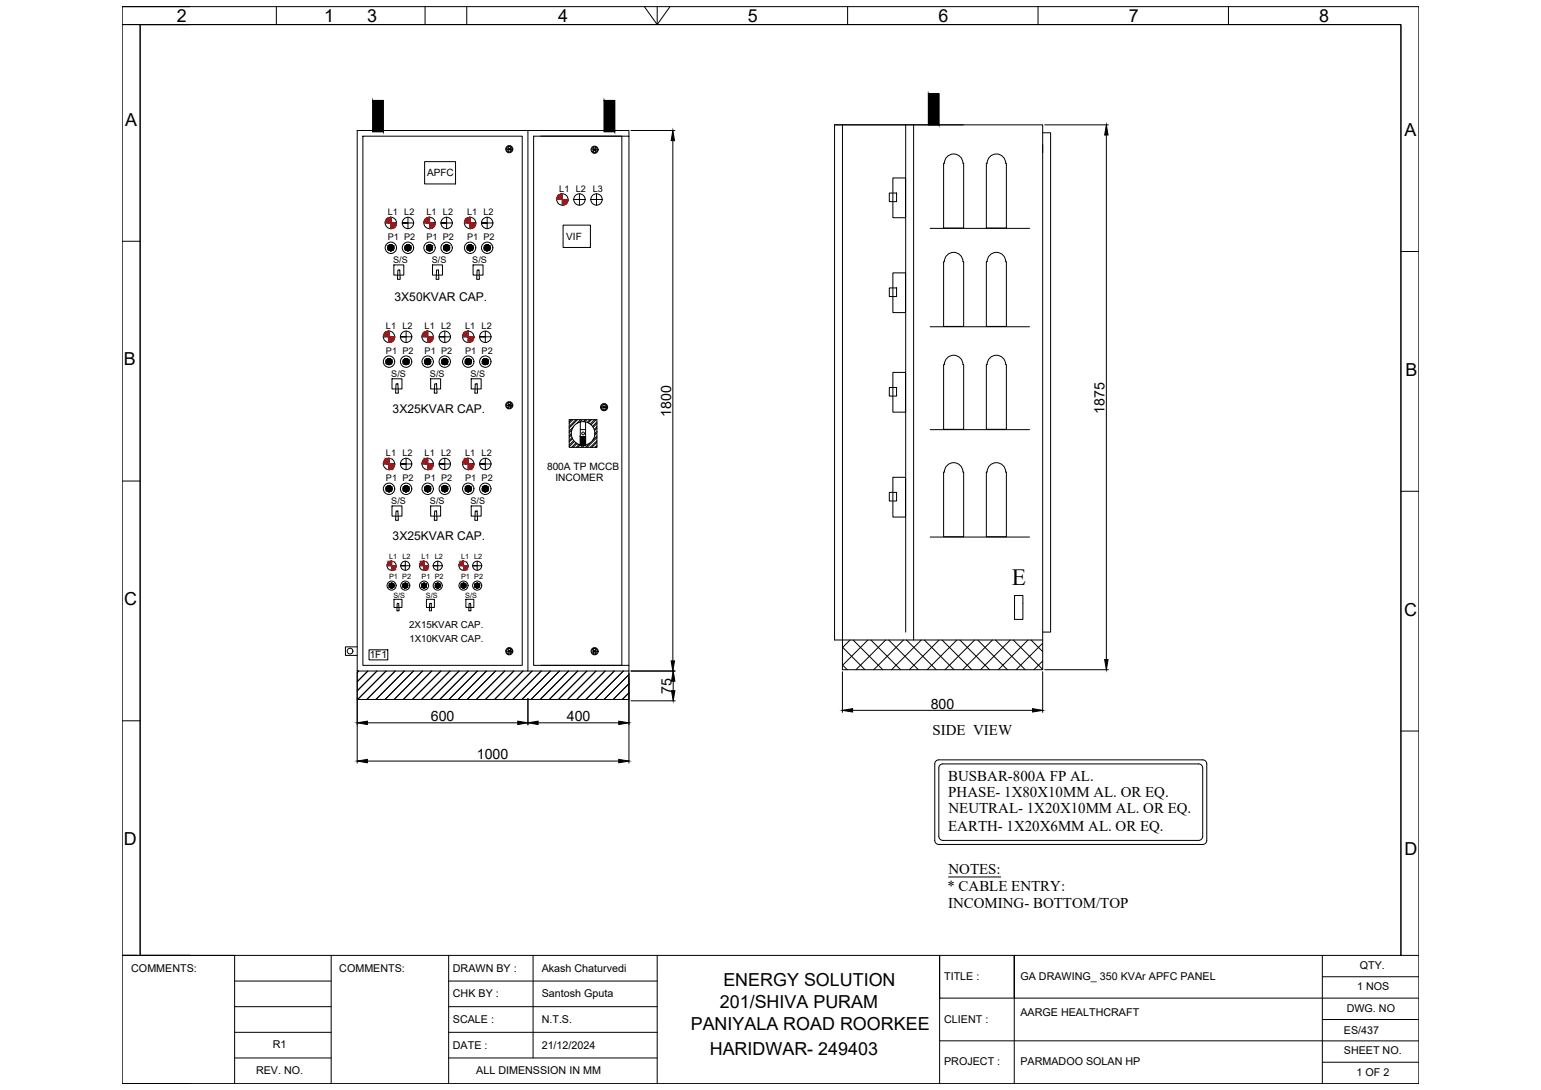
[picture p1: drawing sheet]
<svg xmlns="http://www.w3.org/2000/svg" width="1189mm" height="841mm" viewBox="0 0 1189 841" stroke-linecap="round" stroke-linejoin="round" font-family="sans-serif">
<!-- layer: 0 -->
<g fill="none" stroke="#000" stroke-width=".77">
<path d="M94 5h1001v831h-1001M147 5h-53v831h53M147 19h-39v718h39M213 5v14M328 5v14M360 5v14M497 5l10 14 10-14M507 5v14M654 5v14M801 5v14M948 5v14M288 78h8v24h-8z"/>
<path d="M466 78h8v24h-8zM716 72h8v24h-8zM644 96h160v398M644 96v398h160M644 96h99M650 96v421h154v-23M699 96v392M705 96v398M806 96h49M276 101h131v417h-131zM280 105h123v408h-123zM392 112v6"/>
<path d="M394 113v5M407 101h78v4M412 105h68v408h-68zM417 105h68v408h-68M458 113v5M460 113v5M487 101h34M519 109v401M804 102h7v386h-7M804 112v6M854 104v405M328 125h23v17h-23z"/>
<path d="M689 137h10v31h-10zM731 121a7 7 0 0 1 8-2 7 7 0 0 1 4 7v50h-15v-50h1v-3zM763 121a7 7 0 0 1 8-2 7 7 0 0 1 5 7v50h-15v-50h1v-2zM429 154h9h-4M434 150v8M447 154h-4h8M447 150v8M460 154h-4h9M460 150v8M686 149h6v7h-6zM297 172h9h-4M302 168v8"/>
<path d="M315 172h-5h9M315 168v8M327 172h9h-5M331 168v8M345 172h-5h9M345 168v8M358 172h9h-4M363 168v8M376 172h-5h9M376 168v8M434 174h21v17h-21zM718 176h76"/>
<path d="M94 186h14M731 196a7 7 0 0 1 8-1 7 7 0 0 1 4 7v50h-15v-50h1v-3zM763 197a7 7 0 0 1 8-2 7 7 0 0 1 5 7v50h-15v-50h1v-2zM1081 194h14M304 204h8v8h-8zM307 208h1l1 8h-2zM334 204h7v8h-7zM337 208h1l1 8h-3zM365 204h8v8h-8zM368 208h2v8h-2zM689 211h10v30h-10zM686 222h6v7h-6z"/>
<path d="M296 260h9h-5M300 256v8M313 260h-4h9M313 256v8M326 260h8h-4M330 256v8M343 260h-4h9M343 256v8M357 260h9h-5M361 256v8M374 260h-4h9M374 256v8"/>
<path d="M718 252h76M731 276a7 7 0 0 1 8-1 7 7 0 0 1 4 6v50h-15v-50h1v-3zM763 277a7 7 0 0 1 8-2 7 7 0 0 1 5 6v50h-15v-50h1v-2zM302 292h8v8h-8zM306 296h1v7h-2zM332 292h8v8h-8zM335 296h2v7h-2zM364 292h7v8h-7zM367 296h1v7h-2zM686 299h6v7h-6zM689 287h10v31h-10zM392 310v5"/>
<path d="M394 310v5M465 312v5M467 312v5M439 324h22v21h-22zM441 324l-2 1M441 335l-2 1M441 336l-2 1M441 332l-2 2M441 338l-2 2M442 338l-3 3M442 324l-3 3M442 330l-3 3"/>
<path d="M443 340l-4 3M444 324l-5 5M446 324l-7 6M448 337h4M448 326v17M448 331h4M448 324l-3 3M449 324l-2 2M452 324l-2 1M452 326v17M453 324l-2 1M455 324l-2 2"/>
<path d="M456 324l-2 2M459 324l-4 3M460 324l-4 4M461 326l-4 3M461 329l-3 2M461 333l-2 1M461 336l-4 4M461 327l-3 3M461 330l-2 2M461 334l-2 2M461 338l-8 7M718 332h76"/>
<path d="M296 358h9h-5M300 354v8M313 358h-4h9M313 354v8M326 358h8h-4M330 354v8M343 358h-4h9M343 354v8M357 358h9h-5M361 354v8M374 358h-4h9M374 354v8"/>
<path d="M443 341l-4 4M444 342l-3 3M445 342l-3 3M447 343l-2 2M448 343l-2 2M450 344l-2 1M451 343l-2 2M455 342l-3 3M461 340l-6 5M461 344l-2 1M461 341l-4 4M461 345h-1"/>
<path d="M731 359a7 7 0 0 1 8-1 7 7 0 0 1 4 6v50h-15v-50h1v-3zM763 359a7 7 0 0 1 8-2 7 7 0 0 1 5 7v50h-15v-50h1v-2zM94 371h14M686 380h6v7h-6zM689 368h10v31h-10zM1081 379h14M302 390h8v8h-8zM306 394h1v7h-2zM332 390h8v8h-8zM335 394h2v7h-2zM364 390h7v8h-7zM367 394h1v7h-2z"/>
<path d="M718 414h76M299 437h7h-4M302 433v7M313 437h-4h7M313 433v7M324 437h7h-4M327 433v7M338 437h-4h7M338 433v7M354 437h7h-3M358 433v7M368 437h-3h7"/>
<path d="M368 433v7M783 460h6v18h-6zM304 462h6v7h-6zM306 466h2v5h-2zM329 462h6v7h-6zM331 466h2v5h-2zM359 462h7v7h-7zM362 466h1v5h-1zM276 499h-9v7h9M392 500v5M394 500v5M458 500v5"/>
<path d="M460 500v5M276 518v22h209v-22M276 519v70M277 518l-1 1M284 518l-8 8M285 501h14v8h-14zM291 518l-15 15M298 518l-22 22M305 518l-22 22M312 518l-22 22M319 518l-22 22M326 518l-22 22"/>
<path d="M333 518l-22 22M340 518l-22 22M347 518l-22 22M354 518l-22 22M361 518l-22 22M368 518l-22 22M375 518l-22 22M382 518l-22 22M389 518l-22 22M396 518l-22 22M403 518l-21 22M411 518l-22 22"/>
<path d="M418 518l-22 22M425 518l-22 22M432 518l-22 22M439 518l-22 22M446 518l-22 22M453 518l-22 22M460 518l-22 22M467 518l-22 22M474 518l-22 22M481 518l-22 22M485 513v5h-78M485 519v70"/>
<path d="M487 518h34M650 518v32M804 518v32M806 517h49M407 539v20M485 521l-19 19M485 528l-12 12M485 535l-5 5M519 526v7M94 556h14M283 558h116M415 558h62"/>
<path d="M487 541h34M658 548h139M1081 564h14M283 587h194M722 587l2-1h204a3 3 0 0 1 3 3v59a3 3 0 0 1-3 4h-204a3 3 0 0 1-3-4v-59zM724 645a3 3 0 0 0 3 3h198a3 3 0 0 0 3-3M724 645v-52a3 3 0 0 1 3-4h198a3 3 0 0 1 3 4v52M732 677h40M255 737v99M346 737v99M411 737v79M507 737v99"/>
<path d="M1020 737v99M1095 737h-14v-718h-987h987v718h-987h87v99M181 757h74M346 757h161M1020 754h75M181 777h74M346 777h161M782 770v-33v99M1095 770h-370v-33v99M181 797h74M346 797h161M1020 787h75"/>
<path d="M181 816h74M346 816h161M725 803h295M1020 803h75M1020 820h75"/>
<circle cx="393" cy="115" r="2.1"/>
<circle cx="393" cy="115" r="2.7"/>
<circle cx="393" cy="115" r=".3"/>
<circle cx="459" cy="116" r="2.1"/>
<circle cx="459" cy="116" r="2.7"/>
<circle cx="459" cy="116" r=".3"/>
<circle cx="434" cy="154" r="4"/>
<circle cx="447" cy="154" r="4"/>
<circle cx="460" cy="154" r="4"/>
<circle cx="302" cy="172" r="4"/>
<circle cx="315" cy="172" r="4"/>
<circle cx="331" cy="172" r="4"/>
<circle cx="345" cy="172" r="4"/>
<circle cx="363" cy="172" r="4"/>
<circle cx="376" cy="172" r="4"/>
<circle cx="302" cy="191" r="4"/>
<circle cx="302" cy="191" r="2.3"/>
<circle cx="315" cy="191" r="4"/>
<circle cx="315" cy="191" r="2.3"/>
<circle cx="331" cy="191" r="4"/>
<circle cx="331" cy="191" r="2.3"/>
<circle cx="345" cy="191" r="4"/>
<circle cx="345" cy="191" r="2.3"/>
<circle cx="363" cy="191" r="4"/>
<circle cx="363" cy="191" r="2.3"/>
<circle cx="376" cy="191" r="4"/>
<circle cx="376" cy="191" r="2.3"/>
<circle cx="300" cy="260" r="4"/>
<circle cx="313" cy="260" r="4"/>
<circle cx="330" cy="260" r="4"/>
<circle cx="343" cy="260" r="4"/>
<circle cx="361" cy="260" r="4"/>
<circle cx="374" cy="260" r="4"/>
<circle cx="300" cy="279" r="4"/>
<circle cx="300" cy="279" r="2.3"/>
<circle cx="313" cy="279" r="4"/>
<circle cx="313" cy="279" r="2.3"/>
<circle cx="330" cy="279" r="4"/>
<circle cx="330" cy="279" r="2.3"/>
<circle cx="343" cy="279" r="4"/>
<circle cx="343" cy="279" r="2.3"/>
<circle cx="361" cy="279" r="4"/>
<circle cx="361" cy="279" r="2.3"/>
<circle cx="374" cy="279" r="4"/>
<circle cx="374" cy="279" r="2.3"/>
<circle cx="393" cy="313" r="2.1"/>
<circle cx="393" cy="313" r="2.7"/>
<circle cx="393" cy="313" r=".3"/>
<circle cx="466" cy="314" r="2.1"/>
<circle cx="466" cy="314" r="2.7"/>
<circle cx="466" cy="314" r=".3"/>
<circle cx="450" cy="334" r="9"/>
<circle cx="450" cy="334" r="1.1"/>
<circle cx="300" cy="358" r="4"/>
<circle cx="313" cy="358" r="4"/>
<circle cx="330" cy="358" r="4"/>
<circle cx="343" cy="358" r="4"/>
<circle cx="361" cy="358" r="4"/>
<circle cx="374" cy="358" r="4"/>
<circle cx="300" cy="377" r="4"/>
<circle cx="300" cy="377" r="2.3"/>
<circle cx="313" cy="377" r="4"/>
<circle cx="313" cy="377" r="2.3"/>
<circle cx="330" cy="377" r="4"/>
<circle cx="330" cy="377" r="2.3"/>
<circle cx="343" cy="377" r="4"/>
<circle cx="343" cy="377" r="2.3"/>
<circle cx="361" cy="377" r="4"/>
<circle cx="361" cy="377" r="2.3"/>
<circle cx="374" cy="377" r="4"/>
<circle cx="374" cy="377" r="2.3"/>
<circle cx="302" cy="437" r="4"/>
<circle cx="313" cy="437" r="4"/>
<circle cx="327" cy="437" r="4"/>
<circle cx="338" cy="437" r="4"/>
<circle cx="358" cy="437" r="4"/>
<circle cx="368" cy="437" r="4"/>
<circle cx="302" cy="452" r="4"/>
<circle cx="302" cy="452" r="1.9"/>
<circle cx="313" cy="452" r="4"/>
<circle cx="313" cy="452" r="1.9"/>
<circle cx="327" cy="452" r="4"/>
<circle cx="327" cy="452" r="1.9"/>
<circle cx="338" cy="452" r="4"/>
<circle cx="338" cy="452" r="1.9"/>
<circle cx="358" cy="452" r="4"/>
<circle cx="358" cy="452" r="1.9"/>
<circle cx="368" cy="452" r="4"/>
<circle cx="368" cy="452" r="1.9"/>
<circle cx="270" cy="502" r="2.2"/>
<circle cx="393" cy="502" r="2.1"/>
<circle cx="393" cy="502" r="2.7"/>
<circle cx="393" cy="502" r=".3"/>
<circle cx="459" cy="502" r="2.1"/>
<circle cx="459" cy="502" r="2.7"/>
<circle cx="459" cy="502" r=".3"/>
</g>
<g fill="#000" stroke="#000" stroke-width=".77">
<path d="M519 101l1 8h-2zM854 96l1 8h-3zM314 189h1zM375 189h1zM300 281h1zM343 281h1zM361 281h1zM393 312v1zM449 343h2zM300 379h1zM343 379h1zM361 379h1z"/>
<path d="M302 454h1zM327 454h1zM337 450h1zM368 454h1zM393 502v1zM518 510h2l-1 8zM852 509h3l-1 8zM519 518l2 8h-3zM518 533h3l-2 8zM276 558l7-2v3zM399 556l8 2-8 1zM407 558l8-2v3z"/>
<path d="M477 556l8 2-8 1zM650 548l8-1v2zM797 547l7 1-7 1zM276 587l7-1v3zM477 586l8 1-8 2z"/>
<path d="M288 78l8 24v-24zM288 78l8 24h-8z"/>
<path d="M466 78l8 24v-24zM466 78l8 24h-8z"/>
<path d="M716 72l8 24v-24zM716 72l8 24h-8z"/>
<path d="M458 115h1zM458 115h1z"/>
<path d="M458 116h1zM458 116h1z"/>
<path d="M458 115h1zM458 115h1z"/>
<path d="M458 116h1zM458 116h1z"/>
<path d="M458 115l1 1zM458 115l1 1z"/>
<path d="M458 116h1zM458 116h1z"/>
<path d="M458 116h1zM458 116h1z"/>
<path d="M301 189h1zM301 189h1z"/>
<path d="M301 189h2zM301 189h2z"/>
<path d="M301 193h1zM301 193h1z"/>
<path d="M301 189h2zM300 189h3z"/>
<path d="M301 193h2zM301 193h1z"/>
<path d="M300 189l3 1zM300 190h3z"/>
<path d="M300 193h3zM300 193h3z"/>
<path d="M300 190h4zM300 190h4h-4z"/>
<path d="M300 193h3zM300 193h3z"/>
<path d="M300 190h4zM300 190h4h-5z"/>
<path d="M300 192h4zM300 192l3 1z"/>
<path d="M299 190l5 1v-1zM299 190l5 1h-5z"/>
<path d="M299 192h5zM299 192h5z"/>
<path d="M299 191h5zM299 191h5h-5z"/>
<path d="M299 192h5zM299 192h5z"/>
<path d="M299 191l5 1v-1zM299 191l5 1h-5z"/>
<path d="M314 189h2zM314 189h2z"/>
<path d="M314 193h1zM314 193h1z"/>
<path d="M314 189h2zM313 189h3z"/>
<path d="M314 193h2zM314 193h1z"/>
<path d="M313 189l3 1zM313 190h3z"/>
<path d="M313 193h3zM313 193h3z"/>
<path d="M313 190h4zM313 190h4h-4z"/>
<path d="M313 193h3zM313 193h3z"/>
<path d="M313 190h4zM313 190h4h-4z"/>
<path d="M313 192h4zM313 192l3 1z"/>
<path d="M313 190l4 1v-1zM313 190l4 1h-5z"/>
<path d="M313 192h4zM313 192h4z"/>
<path d="M312 191h5zM312 191h5h-5z"/>
<path d="M312 192h5zM312 192h5z"/>
<path d="M312 191l5 1v-1zM312 191l5 1h-5z"/>
<path d="M331 189h1zM331 189h1z"/>
<path d="M331 189h1zM330 189h2z"/>
<path d="M331 193h1zM331 193h1z"/>
<path d="M330 189h3zM330 189h3z"/>
<path d="M330 193h2zM330 193h2z"/>
<path d="M330 189l3 1zM330 190h3z"/>
<path d="M330 193h3zM330 193h2z"/>
<path d="M330 190h3zM330 190h3h-4z"/>
<path d="M330 193h3zM330 193h3z"/>
<path d="M329 190h5zM329 190h5h-5z"/>
<path d="M329 192h4zM329 192l4 1z"/>
<path d="M329 190l5 1v-1zM329 190l5 1h-5z"/>
<path d="M329 192h5zM329 192h4z"/>
<path d="M329 191h5zM329 191h5h-5z"/>
<path d="M329 192h5zM329 192h5z"/>
<path d="M329 191l5 1v-1zM329 191l5 1h-5z"/>
<path d="M344 189h1zM344 189h1z"/>
<path d="M344 189h2zM344 189h2z"/>
<path d="M344 193h1zM344 193h1z"/>
<path d="M344 189h2zM343 189h3z"/>
<path d="M344 193h2zM344 193h1z"/>
<path d="M343 189l3 1zM343 190h3z"/>
<path d="M343 193h3zM343 193h3z"/>
<path d="M343 190h4zM343 190h4h-4z"/>
<path d="M343 193h3zM343 193h3z"/>
<path d="M343 190h4zM343 190h4h-5z"/>
<path d="M343 192h4zM343 192l3 1z"/>
<path d="M342 190l5 1v-1zM342 190l5 1h-5z"/>
<path d="M342 192h5zM342 192h5z"/>
<path d="M342 191h5zM342 191h5h-5z"/>
<path d="M342 192h5zM342 192h5z"/>
<path d="M342 191l5 1v-1zM342 191l5 1h-5z"/>
<path d="M362 189h1zM362 189h1z"/>
<path d="M362 189h2zM362 189h2z"/>
<path d="M362 193h1zM362 193h1z"/>
<path d="M362 189h2zM361 189h3z"/>
<path d="M362 193h2zM362 193h1z"/>
<path d="M361 189l3 1zM361 190h3z"/>
<path d="M361 193h3zM361 193h3z"/>
<path d="M361 190h4zM361 190h4h-4z"/>
<path d="M361 193h3zM361 193h3z"/>
<path d="M361 190h4zM361 190h4h-4z"/>
<path d="M361 192h4zM361 192l3 1z"/>
<path d="M361 190l4 1v-1zM361 190l4 1h-5z"/>
<path d="M361 192h4zM361 192h4z"/>
<path d="M360 191h5zM360 191h5h-5z"/>
<path d="M360 192h5zM360 192h5z"/>
<path d="M360 191l5 1v-1zM360 191l5 1h-5z"/>
<path d="M375 189h2zM375 189h2z"/>
<path d="M375 193h1zM375 193h1z"/>
<path d="M375 189h2zM374 189h3z"/>
<path d="M375 193h2zM375 193h1z"/>
<path d="M374 189l4 1zM374 190h4z"/>
<path d="M374 193h3zM374 193h3z"/>
<path d="M374 190h4zM374 190h4h-4z"/>
<path d="M374 193h4zM374 193h3z"/>
<path d="M374 190h4zM374 190h4h-4z"/>
<path d="M374 192h4zM374 192l4 1z"/>
<path d="M374 190l4 1v-1zM374 190l4 1h-4z"/>
<path d="M374 192h4zM374 192h4z"/>
<path d="M374 191h4zM374 191h4h-4z"/>
<path d="M374 192h4zM374 192h4z"/>
<path d="M374 191l4 1v-1zM374 191l4 1h-4z"/>
<path d="M300 277h1zM300 277h1z"/>
<path d="M300 277h1zM299 277h2z"/>
<path d="M299 277h3zM299 277h3z"/>
<path d="M299 277h3zM298 277h4z"/>
<path d="M298 277l4 1zM298 277l4 1h-4z"/>
<path d="M298 278h4zM298 278h4h-4z"/>
<path d="M298 278l4 1zM298 278l4 1h-4z"/>
<path d="M298 280h4zM298 280h4z"/>
<path d="M298 279h4zM298 279h4h-4z"/>
<path d="M298 279l4 1v-1zM298 279l4 1h-4z"/>
<path d="M298 279h4zM298 279h4h-4z"/>
<path d="M313 277h1zM313 277h1z"/>
<path d="M313 277h1zM312 277h2z"/>
<path d="M312 277h3zM312 277h3z"/>
<path d="M312 277h3zM312 277h3z"/>
<path d="M312 277l3 1zM312 277l3 1h-4z"/>
<path d="M311 278h4zM311 278h4h-4z"/>
<path d="M311 278l5 1zM311 278l5 1h-5z"/>
<path d="M311 280h4zM311 280h4z"/>
<path d="M311 279h5zM311 279h5h-5z"/>
<path d="M311 279l4 1 1-1zM311 279l4 1h-4z"/>
<path d="M311 279h5zM311 279h5h-5z"/>
<path d="M330 277h1zM329 277h2z"/>
<path d="M329 277h2zM329 277h2z"/>
<path d="M329 277h2zM329 277h2z"/>
<path d="M329 277h3zM328 277h4z"/>
<path d="M328 277l4 1zM328 277l4 1h-4z"/>
<path d="M328 278h4zM328 278h4h-4z"/>
<path d="M328 278l4 1zM328 278l4 1h-4z"/>
<path d="M328 280h4zM328 280h4z"/>
<path d="M328 279h4zM328 279h4h-4z"/>
<path d="M328 279l4 1v-1zM328 279l4 1h-4z"/>
<path d="M328 279h4zM328 279h4h-4z"/>
<path d="M343 277h1zM343 277h1z"/>
<path d="M343 277h1zM342 277h2z"/>
<path d="M342 277h3zM342 277h3z"/>
<path d="M342 277h3zM341 277h4z"/>
<path d="M341 277l4 1zM341 277l4 1h-4z"/>
<path d="M341 278h4zM341 278h4h-4z"/>
<path d="M341 278l4 1zM341 278l4 1h-4z"/>
<path d="M341 280h4zM341 280h4z"/>
<path d="M341 279h4zM341 279h4h-4z"/>
<path d="M341 279l4 1v-1zM341 279l4 1h-4z"/>
<path d="M341 279h4zM341 279h4h-4z"/>
<path d="M361 277h1zM361 277h1z"/>
<path d="M361 277h1zM360 277h2z"/>
<path d="M360 277h3zM360 277h3z"/>
<path d="M360 277h3zM360 277h3z"/>
<path d="M360 277l3 1zM360 277l3 1h-4z"/>
<path d="M359 278h4zM359 278h4h-4z"/>
<path d="M359 278l5 1zM359 278l5 1h-5z"/>
<path d="M359 280h4zM359 280h4z"/>
<path d="M359 279h5zM359 279h5h-5z"/>
<path d="M359 279l4 1 1-1zM359 279l4 1h-4z"/>
<path d="M359 279h5zM359 279h5h-5z"/>
<path d="M374 277h1zM374 277h1z"/>
<path d="M374 277h1zM373 277h2z"/>
<path d="M373 277h3zM373 277h3z"/>
<path d="M373 277h3zM373 277h3h-3z"/>
<path d="M373 277l3 1zM373 277l3 1h-4z"/>
<path d="M372 278h5zM372 278h5h-5z"/>
<path d="M372 278l5 1zM372 278l5 1h-5z"/>
<path d="M372 280h5zM372 280h4z"/>
<path d="M372 279h5zM372 279h5h-5z"/>
<path d="M372 279l5 1v-1zM372 279l5 1h-5z"/>
<path d="M372 279h5zM372 279h5h-5z"/>
<path d="M299 281h2zM299 281h2z"/>
<path d="M299 281h3zM299 281h2z"/>
<path d="M298 281h4zM298 281h4z"/>
<path d="M298 280h4zM298 280l4 1z"/>
<path d="M313 281h1zM313 281h1z"/>
<path d="M312 281h2zM312 281h2z"/>
<path d="M312 281h3zM312 281h2z"/>
<path d="M312 281h3zM312 281h3z"/>
<path d="M311 280h4zM311 280l4 1z"/>
<path d="M329 281h2zM329 281h1z"/>
<path d="M329 281h2zM329 281h2z"/>
<path d="M329 281h2zM329 281h2z"/>
<path d="M328 281h4zM328 281h3z"/>
<path d="M328 280h4zM328 280l4 1z"/>
<path d="M342 281h2zM342 281h2z"/>
<path d="M342 281h3zM342 281h2z"/>
<path d="M341 281h4zM341 281h4z"/>
<path d="M341 280h4zM341 280l4 1z"/>
<path d="M360 281h2zM360 281h2z"/>
<path d="M360 281h3zM360 281h2z"/>
<path d="M360 281h3zM360 281h3z"/>
<path d="M359 280h4zM359 280l4 1z"/>
<path d="M374 281h1zM374 281h1z"/>
<path d="M373 281h2zM373 281h2z"/>
<path d="M373 281h3zM373 281h2z"/>
<path d="M373 281h3zM373 281h3z"/>
<path d="M372 280h4zM372 280l4 1z"/>
<path d="M448 337l4 6v-6zM448 337l4 6h-4z"/>
<path d="M449 343h1zM449 343h1z"/>
<path d="M448 343h3zM448 343h3z"/>
<path d="M448 343h4zM448 343h4z"/>
<path d="M448 343h4zM448 343h3z"/>
<path d="M300 375h1zM300 375h1z"/>
<path d="M300 375h1zM299 375h2z"/>
<path d="M299 375h3zM299 375h3z"/>
<path d="M299 379h2zM299 379h2z"/>
<path d="M299 375l3 1zM298 376h4z"/>
<path d="M299 379h3zM299 379h2z"/>
<path d="M298 376h4zM298 376h4h-4z"/>
<path d="M298 379h4zM298 379h4z"/>
<path d="M298 376h4zM298 376h4h-4z"/>
<path d="M298 378h4zM298 378l4 1z"/>
<path d="M298 376l4 1v-1zM298 376l4 1h-4z"/>
<path d="M298 378h4zM298 378h4z"/>
<path d="M298 377h4zM298 377h4h-4z"/>
<path d="M298 378h4zM298 378h4z"/>
<path d="M298 377l4 1v-1zM298 377l4 1h-4z"/>
<path d="M313 375h1zM313 375h1z"/>
<path d="M313 375h1zM312 375h2z"/>
<path d="M313 379h1zM313 379h1z"/>
<path d="M312 375h3zM312 375h3z"/>
<path d="M312 379h2zM312 379h2z"/>
<path d="M312 375l3 1zM312 376h3z"/>
<path d="M312 379h3zM312 379h2z"/>
<path d="M312 376h3zM312 376h3h-4z"/>
<path d="M312 379h3zM312 379h3z"/>
<path d="M311 376h4zM311 376h4h-4z"/>
<path d="M311 378h4zM311 378l4 1z"/>
<path d="M311 376l5 1-1-1zM311 376l5 1h-5z"/>
<path d="M311 378h4zM311 378h4z"/>
<path d="M311 377h5zM311 377h5h-5z"/>
<path d="M311 378h4h1zM311 378h4z"/>
<path d="M311 377l5 1v-1zM311 377l5 1h-5z"/>
<path d="M330 375h1zM329 375h2z"/>
<path d="M329 375h2zM329 375h2z"/>
<path d="M329 379h2zM329 379h1z"/>
<path d="M329 375h2zM329 375h2z"/>
<path d="M329 379h2zM329 379h2z"/>
<path d="M329 375l3 1zM328 376h4z"/>
<path d="M329 379h2zM329 379h2z"/>
<path d="M328 376h4zM328 376h4h-4z"/>
<path d="M328 379h4zM328 379h3z"/>
<path d="M328 376h4zM328 376h4h-4z"/>
<path d="M328 378h4zM328 378l4 1z"/>
<path d="M328 376l4 1v-1zM328 376l4 1h-4z"/>
<path d="M328 378h4zM328 378h4z"/>
<path d="M328 377h4zM328 377h4h-4z"/>
<path d="M328 378h4zM328 378h4z"/>
<path d="M328 377l4 1v-1zM328 377l4 1h-4z"/>
<path d="M343 375h1zM343 375h1z"/>
<path d="M343 375h1zM342 375h2z"/>
<path d="M342 375h3zM342 375h3z"/>
<path d="M342 379h2zM342 379h2z"/>
<path d="M342 375l3 1zM341 376h4z"/>
<path d="M342 379h3zM342 379h2z"/>
<path d="M341 376h4zM341 376h4h-4z"/>
<path d="M341 379h4zM341 379h4z"/>
<path d="M341 376h4zM341 376h4h-4z"/>
<path d="M341 378h4zM341 378l4 1z"/>
<path d="M341 376l4 1v-1zM341 376l4 1h-4z"/>
<path d="M341 378h4zM341 378h4z"/>
<path d="M341 377h4zM341 377h4h-4z"/>
<path d="M341 378h4zM341 378h4z"/>
<path d="M341 377l4 1v-1zM341 377l4 1h-4z"/>
<path d="M361 375h1zM361 375h1z"/>
<path d="M361 375h1zM360 375h2z"/>
<path d="M360 375h3zM360 375h3z"/>
<path d="M360 379h2zM360 379h2z"/>
<path d="M360 375l3 1zM360 376h3z"/>
<path d="M360 379h3zM360 379h2z"/>
<path d="M360 376h3zM360 376h3h-4z"/>
<path d="M360 379h3zM360 379h3z"/>
<path d="M359 376h4zM359 376h4h-4z"/>
<path d="M359 378h4zM359 378l4 1z"/>
<path d="M359 376l5 1-1-1zM359 376l5 1h-5z"/>
<path d="M359 378h4zM359 378h4z"/>
<path d="M359 377h5zM359 377h5h-5z"/>
<path d="M359 378h4h1zM359 378h4z"/>
<path d="M359 377l5 1v-1zM359 377l5 1h-5z"/>
<path d="M374 375h1zM374 375h1z"/>
<path d="M374 375h1zM373 375h2z"/>
<path d="M374 379h1zM374 379h1z"/>
<path d="M373 375h3zM373 375h3z"/>
<path d="M373 379h2zM373 379h2z"/>
<path d="M373 375l3 1zM373 376h3z"/>
<path d="M373 379h3zM373 379h2z"/>
<path d="M373 376h3zM373 376h3h-4z"/>
<path d="M373 379h3zM373 379h3z"/>
<path d="M372 376h5zM372 376h5h-5z"/>
<path d="M372 378h4zM372 378l4 1z"/>
<path d="M372 376l5 1v-1zM372 376l5 1h-5z"/>
<path d="M372 378h5zM372 378h4z"/>
<path d="M372 377h5zM372 377h5h-5z"/>
<path d="M372 378h5zM372 378h5z"/>
<path d="M372 377l5 1v-1zM372 377l5 1h-5z"/>
<path d="M302 450h1zM302 450h1z"/>
<path d="M302 450h1zM301 450h2z"/>
<path d="M301 450h2zM301 450h2z"/>
<path d="M301 453h2zM301 453l2 1z"/>
<path d="M301 450l3 1zM301 451h3z"/>
<path d="M301 453h2zM301 453h2z"/>
<path d="M301 451h3zM301 451h3z"/>
<path d="M301 453h3zM301 453h2z"/>
<path d="M301 451h3zM301 451h3z"/>
<path d="M301 453h3zM301 453h3z"/>
<path d="M300 451h4zM300 451h4z"/>
<path d="M300 453h4zM300 453h4z"/>
<path d="M300 451l4 1zM300 451l4 1z"/>
<path d="M300 452h4zM300 452l4 1z"/>
<path d="M300 452h4zM300 452h4z"/>
<path d="M312 450h1zM312 450h1z"/>
<path d="M312 450h1zM312 450h1z"/>
<path d="M312 454h1zM312 454h1z"/>
<path d="M312 450h2zM312 450h2z"/>
<path d="M312 453h1zM312 453l1 1z"/>
<path d="M312 450l2 1zM312 450l2 1z"/>
<path d="M312 453h2zM312 453h1z"/>
<path d="M311 451h3zM311 451h3z"/>
<path d="M311 453h3zM311 453h3z"/>
<path d="M311 451h3zM311 451h3z"/>
<path d="M311 453h3zM311 453h3z"/>
<path d="M311 451h3zM311 451h3z"/>
<path d="M311 453h3zM311 453h3z"/>
<path d="M311 451l4 1zM311 451l4 1z"/>
<path d="M311 452h3zM311 452l3 1z"/>
<path d="M311 452h4zM311 452h3z"/>
<path d="M327 450h1zM327 450h1z"/>
<path d="M327 450h1zM326 450h2z"/>
<path d="M326 450h2zM326 450h2z"/>
<path d="M326 453h2zM326 453l2 1z"/>
<path d="M326 450l3 1zM326 451h3z"/>
<path d="M326 453h2zM326 453h2z"/>
<path d="M326 451h3zM326 451h3z"/>
<path d="M326 453h3zM326 453h2z"/>
<path d="M326 451h3zM326 451h3z"/>
<path d="M326 453h3zM326 453h3z"/>
<path d="M325 451h4zM325 451h4z"/>
<path d="M325 453h4zM325 453h4z"/>
<path d="M325 451l4 1zM325 451l4 1z"/>
<path d="M325 452h4zM325 452l4 1z"/>
<path d="M325 452h4zM325 452h4z"/>
<path d="M337 450h2zM337 450h2z"/>
<path d="M337 454h1zM337 454h1z"/>
<path d="M337 450h2zM337 450h2z"/>
<path d="M337 453h2zM337 453l1 1z"/>
<path d="M337 450l2 1zM336 451h3z"/>
<path d="M337 453h2zM337 453h2z"/>
<path d="M336 451h3zM336 451h3z"/>
<path d="M336 453h3zM336 453h3z"/>
<path d="M336 451h3zM336 451h3z"/>
<path d="M336 453h3zM336 453h3z"/>
<path d="M336 451h4zM336 451h4z"/>
<path d="M336 453h3zM336 453h3z"/>
<path d="M336 451l4 1zM336 451l4 1z"/>
<path d="M336 452h4zM336 452l3 1z"/>
<path d="M336 452h4zM336 452h4z"/>
<path d="M357 450h1zM357 450h1z"/>
<path d="M357 450h1zM357 450h1z"/>
<path d="M357 454h1zM357 454h1z"/>
<path d="M357 450h2zM356 450h3z"/>
<path d="M357 453h1zM357 453l1 1z"/>
<path d="M356 450l3 1zM356 451h3z"/>
<path d="M356 453h3zM356 453h2z"/>
<path d="M356 451h3zM356 451h3z"/>
<path d="M356 453h3zM356 453h3z"/>
<path d="M356 451h3zM356 451h3z"/>
<path d="M356 453h3zM356 453h3z"/>
<path d="M356 451h3zM356 451h3z"/>
<path d="M356 453h3zM356 453h3z"/>
<path d="M356 451l3 1zM356 451l3 1z"/>
<path d="M356 452h3zM356 452l3 1z"/>
<path d="M356 452h3zM356 452h3z"/>
<path d="M368 450h1zM368 450h1z"/>
<path d="M368 450h1zM367 450h2z"/>
<path d="M367 450h2zM367 450h2z"/>
<path d="M367 453h2zM367 453l2 1z"/>
<path d="M367 450l2 1zM367 451h2z"/>
<path d="M367 453h2zM367 453h2z"/>
<path d="M367 451h3zM367 451h3z"/>
<path d="M367 453h2zM367 453h2z"/>
<path d="M367 451h3zM367 451h3z"/>
<path d="M367 453h3zM367 453h2z"/>
<path d="M366 451h4zM366 451h4z"/>
<path d="M366 453h4zM366 453h4z"/>
<path d="M366 451l4 1zM366 451l4 1z"/>
<path d="M366 452h4zM366 452l4 1z"/>
<path d="M366 452h4zM366 452h4z"/>
<path d="M458 502h1zM458 502h1z"/>
<path d="M458 503h1zM458 503h1z"/>
<path d="M458 502h1zM458 502h1z"/>
<path d="M458 503h1zM458 503h1z"/>
<path d="M458 502h1zM458 502h1z"/>
<path d="M458 502l1 1zM458 502l1 1z"/>
<path d="M458 503h1zM458 503h1z"/>
</g>
<g fill="#991b1e" stroke="#991b1e" stroke-width=".77">
<path d="M301 168h1z"/>
<path d="M302 176h1z"/>
<path d="M330 168h1z"/>
<path d="M331 176h2z"/>
<path d="M362 168h1z"/>
<path d="M363 176h1z"/>
<path d="M299 256h1z"/>
<path d="M300 264h1z"/>
<path d="M329 256h1z"/>
<path d="M330 264h1z"/>
<path d="M360 256h1z"/>
<path d="M361 264h1z"/>
<path d="M433 150h1z"/>
<path d="M434 158h1z"/>
<path d="M301 433h1z"/>
<path d="M302 440h1z"/>
<path d="M326 433h1z"/>
<path d="M327 440h1z"/>
<path d="M299 354h1z"/>
<path d="M300 362h1z"/>
<path d="M329 354h1z"/>
<path d="M330 362h1z"/>
<path d="M360 354h1z"/>
<path d="M361 362h1z"/>
<path d="M357 433h1z"/>
<path d="M358 440h1z"/>
<path d="M301 168h1zM300 168h2z"/>
<path d="M300 168h2zM300 168h2z"/>
<path d="M300 168h2zM299 168h3z"/>
<path d="M299 168l3 1zM299 169h3z"/>
<path d="M299 169h3zM298 169h4z"/>
<path d="M298 169h4zM298 169h4h-4z"/>
<path d="M298 169l4 1v-1zM298 169l4 1h-4z"/>
<path d="M298 170h4zM298 170h4h-4z"/>
<path d="M298 170l4 1v-1zM298 170l4 1h-5z"/>
<path d="M297 171h5zM297 171h5h-5z"/>
<path d="M297 171l5 1v-1zM297 171l5 1h-5z"/>
<path d="M302 172l4 1v-1zM302 172l4 1h-4z"/>
<path d="M302 173h4zM302 173h4h-4z"/>
<path d="M302 173l4 1v-1zM302 173l4 1h-4z"/>
<path d="M302 174h3h1zM302 174h3h-3z"/>
<path d="M302 174l3 1v-1zM302 174l3 1h-3z"/>
<path d="M302 175h3zM302 175h3h-3z"/>
<path d="M302 175h3zM302 175l2 1z"/>
<path d="M302 176h2zM302 176h2z"/>
<path d="M302 176h2zM302 176h1z"/>
<path d="M302 176h1zM302 176h1z"/>
<path d="M330 168h1zM330 168h1z"/>
<path d="M330 168h1zM329 168h2z"/>
<path d="M329 168l2 1zM329 169h2z"/>
<path d="M329 169h2zM328 169h3z"/>
<path d="M328 169h3zM328 169h3h-3z"/>
<path d="M328 169l3 1v-1zM328 169l3 1h-3z"/>
<path d="M328 170h3zM328 170h3h-4z"/>
<path d="M327 170l4 1v-1zM327 170l4 1h-4z"/>
<path d="M327 171h4zM327 171h4h-4z"/>
<path d="M327 171l4 1v-1zM327 171l4 1h-4z"/>
<path d="M331 172l5 1v-1zM331 172l5 1h-5z"/>
<path d="M331 173h5zM331 173h5h-5z"/>
<path d="M331 173l4 1 1-1zM331 173l4 1h-4z"/>
<path d="M331 174h4zM331 174h4h-4z"/>
<path d="M331 174l4 1v-1zM331 174l4 1h-4z"/>
<path d="M331 175h4zM331 175h4h-4z"/>
<path d="M331 175h4zM331 175l3 1z"/>
<path d="M331 176h3zM331 176h3z"/>
<path d="M331 176h3zM331 176h2z"/>
<path d="M331 176h2zM331 176h2z"/>
<path d="M331 176h1zM331 176h1z"/>
<path d="M362 168h1zM362 168h1z"/>
<path d="M362 168h1zM361 168h2z"/>
<path d="M361 168h2zM360 168h3z"/>
<path d="M360 168l3 1zM360 169h3z"/>
<path d="M360 169h3zM360 169h3z"/>
<path d="M360 169h3zM360 169h3h-4z"/>
<path d="M359 169l4 1v-1zM359 169l4 1h-4z"/>
<path d="M359 170h4zM359 170h4h-4z"/>
<path d="M359 170l4 1v-1zM359 170l4 1h-5z"/>
<path d="M358 171h5zM358 171h5h-5z"/>
<path d="M358 171l5 1v-1zM358 171l5 1h-5z"/>
<path d="M363 172l4 1v-1zM363 172l4 1h-4z"/>
<path d="M363 173h4zM363 173h4h-4z"/>
<path d="M363 173l4 1v-1zM363 173l4 1h-4z"/>
<path d="M363 174h3h1zM363 174h3h-3z"/>
<path d="M363 174l3 1v-1zM363 174l3 1h-3z"/>
<path d="M363 175h3zM363 175h3h-3z"/>
<path d="M363 175h3zM363 175l2 1z"/>
<path d="M363 176h2zM363 176h2z"/>
<path d="M363 176h2zM363 176h1z"/>
<path d="M363 176h1zM363 176h1z"/>
<path d="M299 256h1zM298 256h2z"/>
<path d="M298 256h2zM298 256h2z"/>
<path d="M298 256h2zM297 256h3z"/>
<path d="M297 256l3 1zM297 257h3z"/>
<path d="M297 257h3zM297 257h3h-3z"/>
<path d="M297 257l3 1v-1zM297 257l3 1h-4z"/>
<path d="M296 258h4zM296 258h4h-4z"/>
<path d="M296 258l4 1v-1zM296 258l4 1h-4z"/>
<path d="M296 259h4zM296 259h4h-4z"/>
<path d="M296 259l4 1v-1zM296 259l4 1h-4z"/>
<path d="M300 260h4h1zM300 260h4h-4z"/>
<path d="M300 260l4 1v-1zM300 260l4 1h-4z"/>
<path d="M300 261l4 1v-1zM300 261l4 1h-4z"/>
<path d="M300 262h4zM300 262h4h-4z"/>
<path d="M300 262l4 1v-1zM300 262l4 1h-4z"/>
<path d="M300 263h3h1zM300 263h3h-3z"/>
<path d="M300 263h3zM300 263h3z"/>
<path d="M300 263h3zM300 263l2 1z"/>
<path d="M300 264h2zM300 264h2z"/>
<path d="M300 264h2zM300 264h1z"/>
<path d="M300 264h1zM300 264h1z"/>
<path d="M329 256h1zM329 256h1z"/>
<path d="M329 256h1zM328 256h2z"/>
<path d="M328 256h2zM328 256h2z"/>
<path d="M328 256h2zM327 256h3z"/>
<path d="M327 256l3 1zM327 257h3z"/>
<path d="M327 257h3zM327 257h3h-4z"/>
<path d="M326 257l4 1v-1zM326 257l4 1h-4z"/>
<path d="M326 258h4zM326 258h4h-4z"/>
<path d="M326 258l4 1v-1zM326 258l4 1h-4z"/>
<path d="M326 259h4zM326 259h4h-4z"/>
<path d="M326 259l4 1v-1zM326 259l4 1h-4z"/>
<path d="M330 260h4zM330 260h4h-4z"/>
<path d="M330 260l4 1v-1zM330 260l4 1h-4z"/>
<path d="M330 261l4 1v-1zM330 261l4 1h-4z"/>
<path d="M330 262h4zM330 262h4h-4z"/>
<path d="M330 262l3 1 1-1zM330 262l3 1h-3z"/>
<path d="M330 263h3zM330 263h3h-3z"/>
<path d="M330 263h3zM330 263h3z"/>
<path d="M330 263h3zM330 263l2 1z"/>
<path d="M330 264h2zM330 264h2z"/>
<path d="M330 264h2zM330 264h1z"/>
<path d="M330 264h1zM330 264h1z"/>
<path d="M360 256h1zM360 256h1z"/>
<path d="M360 256h1zM359 256h2z"/>
<path d="M359 256h2zM359 256h2z"/>
<path d="M359 256l2 1zM358 257h3z"/>
<path d="M358 257h3zM358 257h3h-3z"/>
<path d="M358 257l3 1v-1zM358 257l3 1h-4z"/>
<path d="M357 258h4zM357 258h4h-4z"/>
<path d="M357 258l4 1v-1zM357 258l4 1h-4z"/>
<path d="M357 259h4zM357 259h4h-4z"/>
<path d="M357 259l4 1v-1zM357 259l4 1h-4z"/>
<path d="M361 260h5zM361 260h5h-5z"/>
<path d="M361 260l4 1 1-1zM361 260l4 1h-4z"/>
<path d="M361 261l4 1v-1zM361 261l4 1h-4z"/>
<path d="M361 262h4zM361 262h4h-4z"/>
<path d="M361 262l4 1v-1zM361 262l4 1h-4z"/>
<path d="M361 263h3h1zM361 263h3h-3z"/>
<path d="M361 263h3zM361 263h3z"/>
<path d="M361 263h3zM361 263l2 1z"/>
<path d="M361 264h2zM361 264h2z"/>
<path d="M361 264h2zM361 264h1z"/>
<path d="M361 264h1zM361 264h1z"/>
<path d="M433 150h1zM433 150h1z"/>
<path d="M433 150h1zM432 150h2z"/>
<path d="M432 150h2zM432 150h2z"/>
<path d="M432 150h2zM431 150h3z"/>
<path d="M431 150l3 1zM431 151h3z"/>
<path d="M431 151h3zM431 151h3h-4z"/>
<path d="M430 151l4 1v-1zM430 151l4 1h-4z"/>
<path d="M430 152h4zM430 152h4h-4z"/>
<path d="M430 152l4 1v-1zM430 152l4 1h-4z"/>
<path d="M430 153h4zM430 153h4h-4z"/>
<path d="M430 153l4 1v-1zM430 153l4 1h-5z"/>
<path d="M434 154h4zM434 154h4h-4z"/>
<path d="M434 154l4 1v-1zM434 154l4 1h-4z"/>
<path d="M434 155l4 1v-1zM434 155l4 1h-4z"/>
<path d="M434 156h4zM434 156h4h-4z"/>
<path d="M434 156l3 1 1-1zM434 156l3 1h-3z"/>
<path d="M434 157h3zM434 157h3h-3z"/>
<path d="M434 157h3zM434 157h3z"/>
<path d="M434 157h3zM434 157l2 1z"/>
<path d="M434 158h2zM434 158h2z"/>
<path d="M434 158h2zM434 158h1z"/>
<path d="M301 433h1zM301 433h1z"/>
<path d="M301 433l1 1zM300 434h2z"/>
<path d="M300 434h2zM300 434h2z"/>
<path d="M300 434h2zM300 434h2h-3z"/>
<path d="M299 434l3 1zM299 434l3 1h-3z"/>
<path d="M299 435h3zM299 435h3h-3z"/>
<path d="M299 435l3 1v-1zM299 435l3 1h-3z"/>
<path d="M299 436h3zM299 436h3h-3z"/>
<path d="M299 436l3 1v-1zM299 436l3 1h-3z"/>
<path d="M302 437h4zM302 437h4h-4z"/>
<path d="M302 437h3h1zM302 437h3h-3z"/>
<path d="M302 437l3 1v-1zM302 437l3 1h-3z"/>
<path d="M302 438h3zM302 438h3h-3z"/>
<path d="M302 438l3 1v-1zM302 438l3 1z"/>
<path d="M302 439h3zM302 439h2z"/>
<path d="M302 439h2zM302 439h2z"/>
<path d="M302 439h2zM302 439l2 1z"/>
<path d="M302 440h2zM302 440h1z"/>
<path d="M302 440h1zM302 440h1z"/>
<path d="M326 433h1zM326 433h1z"/>
<path d="M326 433l1 1zM325 434h2z"/>
<path d="M325 434h2zM325 434h2z"/>
<path d="M325 434h2zM325 434h2h-3z"/>
<path d="M324 434l3 1zM324 434l3 1h-3z"/>
<path d="M324 435h3zM324 435h3h-3z"/>
<path d="M324 435l3 1v-1zM324 435l3 1h-3z"/>
<path d="M324 436h3zM324 436h3h-3z"/>
<path d="M324 436l3 1v-1zM324 436l3 1h-3z"/>
<path d="M327 437h4zM327 437h4h-4z"/>
<path d="M327 437h4zM327 437h4h-4z"/>
<path d="M327 437l3 1 1-1zM327 437l3 1h-3z"/>
<path d="M327 438h3zM327 438h3h-3z"/>
<path d="M327 438l3 1v-1zM327 438l3 1z"/>
<path d="M327 439h3zM327 439h2z"/>
<path d="M327 439h2zM327 439h2z"/>
<path d="M327 439h2zM327 439l2 1z"/>
<path d="M327 440h2zM327 440h1z"/>
<path d="M327 440h1zM327 440h1z"/>
<path d="M299 354h1zM298 354h2z"/>
<path d="M298 354h2zM298 354h2z"/>
<path d="M298 354h2zM297 354h3z"/>
<path d="M297 354l3 1zM297 355h3z"/>
<path d="M297 355h3zM297 355h3h-3z"/>
<path d="M297 355l3 1v-1zM297 355l3 1h-4z"/>
<path d="M296 356h4zM296 356h4h-4z"/>
<path d="M296 356l4 1v-1zM296 356l4 1h-4z"/>
<path d="M296 357h4zM296 357h4h-4z"/>
<path d="M296 357l4 1v-1zM296 357l4 1h-4z"/>
<path d="M300 358l4 1 1-1zM300 358l4 1h-4z"/>
<path d="M300 359h4zM300 359h4h-4z"/>
<path d="M300 359l4 1v-1zM300 359l4 1h-4z"/>
<path d="M300 360h4zM300 360h4h-4z"/>
<path d="M300 360l4 1v-1zM300 360l4 1h-4z"/>
<path d="M300 361h3h1zM300 361h3h-3z"/>
<path d="M300 361h3zM300 361h3z"/>
<path d="M300 361h3zM300 361l2 1z"/>
<path d="M300 362h2zM300 362h2z"/>
<path d="M300 362h2zM300 362h1z"/>
<path d="M300 362h1zM300 362h1z"/>
<path d="M329 354h1zM329 354h1z"/>
<path d="M329 354h1zM328 354h2z"/>
<path d="M328 354h2zM328 354h2z"/>
<path d="M328 354h2zM327 354h3z"/>
<path d="M327 354l3 1zM327 355h3z"/>
<path d="M327 355h3zM327 355h3h-4z"/>
<path d="M326 355l4 1v-1zM326 355l4 1h-4z"/>
<path d="M326 356h4zM326 356h4h-4z"/>
<path d="M326 356l4 1v-1zM326 356l4 1h-4z"/>
<path d="M326 357h4zM326 357h4h-4z"/>
<path d="M326 357l4 1v-1zM326 357l4 1h-4z"/>
<path d="M330 358l4 1v-1zM330 358l4 1h-4z"/>
<path d="M330 359h4zM330 359h4h-4z"/>
<path d="M330 359l4 1v-1zM330 359l4 1h-4z"/>
<path d="M330 360h4zM330 360h4h-4z"/>
<path d="M330 360l3 1 1-1zM330 360l3 1h-3z"/>
<path d="M330 361h3zM330 361h3h-3z"/>
<path d="M330 361h3zM330 361h3z"/>
<path d="M330 361h3zM330 361l2 1z"/>
<path d="M330 362h2zM330 362h2z"/>
<path d="M330 362h2zM330 362h1z"/>
<path d="M330 362h1zM330 362h1z"/>
<path d="M360 354h1zM360 354h1z"/>
<path d="M360 354h1zM359 354h2z"/>
<path d="M359 354h2zM359 354h2z"/>
<path d="M359 354l2 1zM358 355h3z"/>
<path d="M358 355h3zM358 355h3h-3z"/>
<path d="M358 355l3 1v-1zM358 355l3 1h-4z"/>
<path d="M357 356h4zM357 356h4h-4z"/>
<path d="M357 356l4 1v-1zM357 356l4 1h-4z"/>
<path d="M357 357h4zM357 357h4h-4z"/>
<path d="M357 357l4 1v-1zM357 357l4 1h-4z"/>
<path d="M361 358l5 1v-1zM361 358l5 1h-5z"/>
<path d="M361 359h4h1zM361 359h4h-4z"/>
<path d="M361 359l4 1v-1zM361 359l4 1h-4z"/>
<path d="M361 360h4zM361 360h4h-4z"/>
<path d="M361 360l4 1v-1zM361 360l4 1h-4z"/>
<path d="M361 361h3h1zM361 361h3h-3z"/>
<path d="M361 361h3zM361 361h3z"/>
<path d="M361 361h3zM361 361l2 1z"/>
<path d="M361 362h2zM361 362h2z"/>
<path d="M361 362h2zM361 362h1z"/>
<path d="M361 362h1zM361 362h1z"/>
<path d="M357 433h1zM357 433h1z"/>
<path d="M357 433h1zM356 433h2z"/>
<path d="M356 433l2 1zM356 434h2z"/>
<path d="M356 434h2zM355 434h3z"/>
<path d="M355 434h3zM355 434h3h-3z"/>
<path d="M355 434l3 1zM355 434l3 1h-3z"/>
<path d="M355 435h3zM355 435h3h-4z"/>
<path d="M354 435l4 1v-1zM354 435l4 1h-4z"/>
<path d="M354 436h4zM354 436h4h-4z"/>
<path d="M354 436l4 1v-1zM354 436l4 1h-4z"/>
<path d="M358 437h3zM358 437h3h-3z"/>
<path d="M358 437h3zM358 437h3h-3z"/>
<path d="M358 437l3 1v-1zM358 437l3 1h-3z"/>
<path d="M358 438h3zM358 438h3h-3z"/>
<path d="M358 438l2 1 1-1zM358 438l2 1z"/>
<path d="M358 439h2zM358 439h2z"/>
<path d="M358 439h2zM358 439h1z"/>
<path d="M358 439h1zM358 439l1 1z"/>
<path d="M358 440h1zM358 440h1z"/>
</g>
<!-- layer: LINE -->
<g fill="none" stroke="#000" stroke-width=".77">
<path d="M650 499l17 18M656 494l-6 6M658 494l23 23M670 494l-20 19M672 494l23 23M683 494l-23 23M686 494l23 23M697 494l-23 23M699 494l23 23M711 494l-23 23M713 494l23 23M724 494l-22 23"/>
<path d="M727 494l23 23M738 494l-23 23M741 494l22 23M752 494l-23 23M754 494l23 23M766 494l-23 23M768 494l23 23M779 494l-23 23M782 494l22 23M793 494l-23 23M795 494l9 9M804 496l-20 21"/>
<path d="M650 513l4 4M804 510l-6 7"/>
</g>
<text font-size="18" x="781" y="451">E</text>
<g font-size="13.8">
<text x="137" y="17">2</text>
<text x="250" y="17">1</text>
<text x="283" y="17">3</text>
<text x="431" y="17">4</text>
<text x="577" y="17">5</text>
<text x="724" y="17">6</text>
<text x="871" y="17">7</text>
<text x="1018" y="17">8</text>
<text x="97" y="97">A</text>
<text x="1084" y="105">A</text>
<text x="96" y="282">B</text>
<text x="1084" y="290">B</text>
<text x="96" y="467">C</text>
<text x="1083" y="475">C</text>
<text x="96" y="652">D</text>
<text x="1084" y="660">D</text>
<text x="558" y="760">ENERGY SOLUTION</text>
<text x="555" y="777">201/SHIVA PURAM</text>
<text x="533" y="795">PANIYALA ROAD ROORKEE</text>
<text x="548" y="814">HARIDWAR- 249403</text>
</g>
<g font-size="11.5">
<text x="719" y="567">SIDE VIEW</text>
<text x="732" y="603">BUSBAR-800A FP AL.</text>
<text x="732" y="615">PHASE- 1X80X10MM AL. OR EQ.</text>
<text x="732" y="628">NEUTRAL- 1X20X10MM AL. OR EQ.</text>
<text x="732" y="641">EARTH- 1X20X6MM AL. OR EQ.</text>
<text x="732" y="674">NOTES:</text>
<text x="731" y="687">* CABLE ENTRY:</text>
<text x="731" y="700">INCOMING- BOTTOM/TOP</text>
</g>
<g font-size="11">
<text x="518" y="322" transform="rotate(-90 518 322)">1800</text>
<text x="852" y="319" transform="rotate(-90 852 319)">1875</text>
<text x="518" y="535" transform="rotate(-90 518 535)">75</text>
<text x="718" y="547">800</text>
<text x="332" y="556">600</text>
<text x="437" y="556">400</text>
<text x="368" y="586">1000</text>
</g>
<g font-size="9.3">
<text x="304" y="232">3X50KVAR CAP.</text>
<text x="303" y="319">3X25KVAR CAP.</text>
<text x="303" y="417">3X25KVAR CAP.</text>
</g>
<g font-size="8.3">
<text x="101" y="750">COMMENTS:</text>
<text x="262" y="750">COMMENTS:</text>
<text x="349" y="750">DRAWN BY :</text>
<text x="418" y="750">Akash Chaturvedi</text>
<text x="1049" y="747">QTY.</text>
<text x="728" y="756">TITLE :</text>
<text x="787" y="756">GA DRAWING_ 350 KVAr APFC PANEL</text>
<text x="1047" y="764">1 NOS</text>
<text x="349" y="770">CHK BY :</text>
<text x="418" y="770">Santosh Gputa</text>
<text x="787" y="784">AARGE HEALTHCRAFT</text>
<text x="1039" y="781">DWG. NO</text>
<text x="349" y="789">SCALE :</text>
<text x="418" y="789">N.T.S.</text>
<text x="728" y="789">CLIENT :</text>
<text x="1037" y="798">ES/437</text>
<text x="210" y="809">R1</text>
<text x="349" y="809">DATE :</text>
<text x="418" y="809">21/12/2024</text>
<text x="1037" y="813">SHEET NO.</text>
<text x="728" y="822">PROJECT :</text>
<text x="787" y="822">PARMADOO SOLAN HP</text>
<text x="198" y="829">REV. NO.</text>
<text x="367" y="829">ALL DIMENSSION IN MM</text>
<text x="1047" y="830">1 OF 2</text>
</g>
<g font-size="7.8">
<text x="422" y="362">800A TP MCCB</text>
<text x="428" y="371">INCOMER</text>
<text x="285" y="508">1F1</text>
</g>
<g font-size="7.7">
<text x="330" y="136">APFC</text>
<text x="437" y="185">VIF</text>
</g>
<g font-size="7.5">
<text x="316" y="485">2X15KVAR CAP.</text>
<text x="316" y="495">1X10KVAR CAP.</text>
</g>
<g font-size="7">
<text x="432" y="148">L1 L2</text>
<text x="457" y="148">L3</text>
<text x="299" y="166">L1 L2</text>
<text x="329" y="166">L1 L2</text>
<text x="360" y="166">L1 L2</text>
<text x="299" y="185">P1 P2</text>
<text x="329" y="185">P1 P2</text>
<text x="360" y="185">P1 P2</text>
<text x="303" y="203">S/S</text>
<text x="333" y="203">S/S</text>
<text x="364" y="203">S/S</text>
<text x="298" y="254">L1 L2</text>
<text x="328" y="254">L1 L2</text>
<text x="359" y="254">L1 L2</text>
<text x="298" y="273">P1 P2</text>
<text x="328" y="273">P1 P2</text>
<text x="359" y="273">P1 P2</text>
<text x="302" y="291">S/S</text>
<text x="332" y="291">S/S</text>
<text x="363" y="291">S/S</text>
<text x="298" y="352">L1 L2</text>
<text x="328" y="352">L1 L2</text>
<text x="359" y="352">L1 L2</text>
<text x="298" y="371">P1 P2</text>
<text x="328" y="371">P1 P2</text>
<text x="359" y="371">P1 P2</text>
<text x="302" y="389">S/S</text>
<text x="332" y="389">S/S</text>
<text x="363" y="389">S/S</text>
</g>
<g font-size="5.6">
<text x="300" y="432">L1 L2</text>
<text x="325" y="432">L1 L2</text>
<text x="356" y="432">L1 L2</text>
<text x="300" y="447">P1 P2</text>
<text x="325" y="447">P1 P2</text>
<text x="356" y="447">P1 P2</text>
<text x="304" y="461">S/S</text>
<text x="329" y="461">S/S</text>
<text x="359" y="461">S/S</text>
</g>
</svg>
